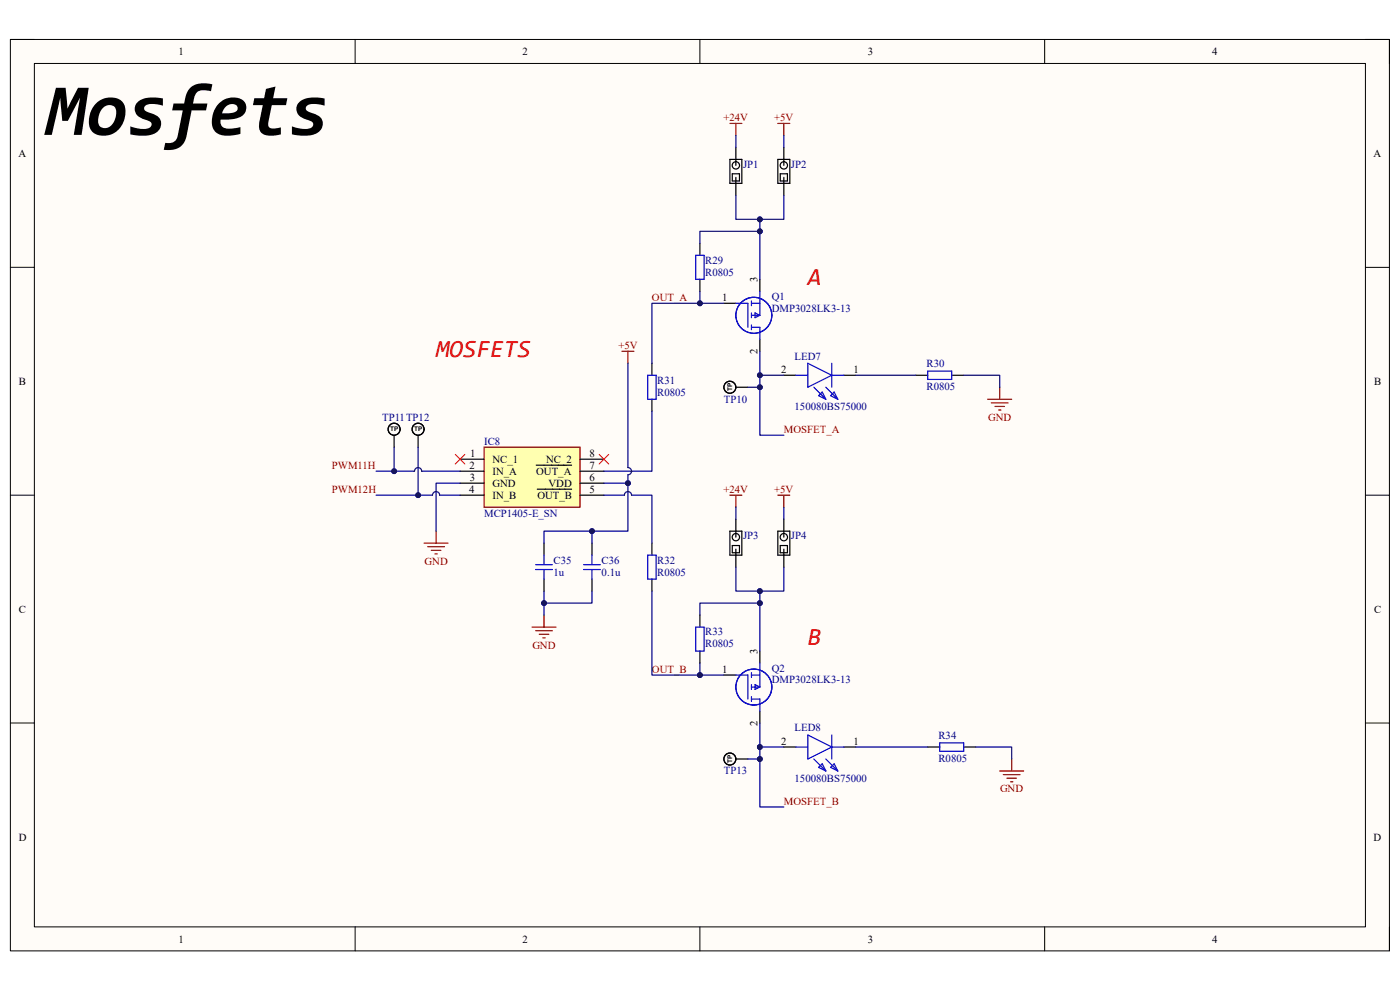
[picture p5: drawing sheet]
<svg xmlns="http://www.w3.org/2000/svg" width="297mm" height="210mm" viewBox="0 0 297 210" stroke-linecap="round" stroke-linejoin="round" font-family="sans-serif">
<path d="M2.2 8.4h292.6v193.3h-292.6z" fill-rule="evenodd" fill="#fffcf8"/>
<path d="M2.2 8.4h292.6v193.3h-292.6z" fill="none" stroke="#000" stroke-width=".21"/>
<path d="M7.3 13.5h282.4v183.1h-282.4z" fill-rule="evenodd" fill="#fffcf8"/>
<g fill="none" stroke="#000" stroke-width=".21">
<path d="M2.2 8.4h5.1M7.3 13.5h282.4v183.1h-282.4zM75.3 8.4v5.1M148.5 8.4v5.1M221.6 8.4v5.1M289.7 8.4h5.1v5.1M2.2 56.7h5.1M289.7 56.7h5.1M2.2 105h5.1M289.7 105.1h5.1M2.2 153.4h5.1M289.7 153.4h5.1"/>
<path d="M75.3 196.6v5.1M148.5 196.6v5.1M221.6 196.6v5.1M294.8 196.6v5.1"/>
</g>
<g fill="none" stroke="#800000" stroke-width=".25">
<path d="M154.8 26.2h2.6M156.1 26.2v2.5M165 26.2h2.6M166.3 26.2v2.5M209.5 84.7h5.1M210.3 85.5h3.6M211.1 86.2h2M211.8 87h.5M212.1 82.1v2.6M154.8 105h2.6M156.1 105v2.6M165 105h2.6"/>
<path d="M166.3 105v2.6M212.1 163.6h5.1M212.9 164.3h3.5M213.6 165.1h2M214.4 165.9h.5M214.6 161v2.6"/>
</g>
<g fill="none" stroke="#000" stroke-width=".25">
<path d="M154.8 33.8h2.6v5.1h-2.6zM155.4 36.9h1.5v1.5h-1.5zM156.1 31.3v3.8M156.1 37.6v3.8M165 33.8h2.6v5.1h-2.6zM165.5 36.9h1.6v1.5h-1.6zM166.3 31.3v3.8M166.3 37.6v3.8M148.5 51.6v2.6M148.5 59.3v2.5M194.3 79.6h2.5M201.9 79.6h2.5"/>
<path d="M154.8 112.7h2.6v5.1h-2.6zM155.4 115.7h1.5v1.6h-1.5zM156.1 110.1v3.9M156.1 116.5v3.8M165 112.7h2.6v5.1h-2.6zM165.5 115.7h1.6v1.6h-1.6zM166.3 110.1v3.9M166.3 116.5v3.8M148.5 130.5v2.5M148.5 138.1v2.6M196.8 158.5h2.6M204.4 158.5h2.6"/>
<circle cx="156.1" cy="35.1" r=".78"/>
<circle cx="166.3" cy="35.1" r=".78"/>
<circle cx="156.1" cy="114" r=".78"/>
<circle cx="166.3" cy="114" r=".78"/>
</g>
<path d="M147.6 54.2h1.8v5.1h-1.8zM196.8 78.7h5.1v1.8h-5.1zM147.6 133h1.8v5.1h-1.8zM199.4 157.6h5v1.8h-5z" fill="none" stroke="#00f" stroke-width=".25"/>
<path d="M102.7 94.9h20.3v12.7h-20.3z" fill-rule="evenodd" fill="#ffffb0"/>
<g fill="none" stroke="#800000" stroke-width=".25">
<path d="M131.9 74.5h2.6M133.2 74.5v2.6M102.7 94.9h20.3v12.7h-20.3zM90 115.2h5.1M90.7 116h3.6M91.5 116.7h2M92.3 117.5h.5M92.5 112.7v2.5M112.9 133h5.1M113.6 133.8h3.6M114.4 134.6h2M115.2 135.3h.5"/>
<path d="M115.4 130.5v2.5"/>
</g>
<g fill="none" stroke="#000" stroke-width=".25">
<path d="M161.2 59.3v2.5M138.3 77.1v2.5M153.6 64.3h2.5M161.2 72v2.5M166.3 79.6h2.5M179 79.6h2.6M83.6 92.3v2.6M88.7 92.3v2.6M97.6 97.4h5.1M97.6 100h5.1M113.8 98.7h7.5M123 97.4h5.1"/>
<path d="M123 100h5.1M138.3 84.7v2.5M156.1 82.1h2.6M97.6 102.5h5.1M97.6 105h5.1M114 103.8h7.3M115.4 115.2v2.6M123 102.5h5.1M123 105h5.1M125.6 115.2v2.6M138.3 115.2v2.6M115.4 122.9v2.5"/>
<path d="M125.6 122.9v2.5M138.3 122.9v2.5M161.2 138.1v2.6M153.6 143.2h2.5M161.2 150.8v2.6M166.3 158.5h2.5M179 158.5h2.6M156.1 161h2.6"/>
<circle cx="83.6" cy="91.1" r="1.27"/>
<circle cx="88.7" cy="91.1" r="1.27"/>
<circle cx="154.8" cy="82.1" r="1.27"/>
<circle cx="154.8" cy="161" r="1.27"/>
</g>
<path d="M96.6 96.4l2 2M98.6 96.4l-2 2M127.1 96.4l2 2M129.1 96.4l-2 2" fill="none" stroke="#f00" stroke-width=".21"/>
<g fill="none" stroke="#00f" stroke-width=".25">
<path d="M137.4 79.6h1.8v5.1h-1.8zM156.1 64.3h2.6v5.1M159.4 69.4h1.8v2.6M159.4 64.3h1.8M159.4 66.9h1.8M159.4 63.8v1M159.4 66.4v1M159.4 68.9v1M160.2 66.4l1 .5-1 .5zM161.2 61.8v5.1M168.8 79.6h2.6M171.4 77.1l5.1 2.5-5.1 2.5z"/>
<path d="M176.5 79.6h2.5M176.5 77.1v5M172.7 82.1l2.5 2.6M174.4 83.2l.8 1.5-1.5-.8zM175.2 82.1l2.5 2.6M177 83.2l.7 1.5-1.5-.8zM113.6 119.8h3.6M115.4 117.8v2M123.8 119.8h3.6M125.6 117.8v2M137.4 117.8h1.8v5.1h-1.8zM113.6 120.8h3.6"/>
<path d="M115.4 120.8v2.1M123.8 120.8h3.6M125.6 120.8v2.1M156.1 143.2h2.6v5.1M159.4 148.3h1.8v2.5M159.4 142.7v1M159.4 145.2v1.1M159.4 147.8v1M159.4 143.2h1.8M159.4 145.7h1.8M160.2 145.2l1 .5-1 .6zM161.2 140.7v5"/>
<path d="M168.8 158.5h2.6M171.4 155.9l5.1 2.6-5.1 2.5zM176.5 155.9v5.1M176.5 158.5h2.5M172.7 161l2.5 2.6M173.7 162.8l.7-.8 .8 1.6zM175.2 161l2.5 2.6M176.2 162.8l.8-.8 .7 1.6z"/>
<circle cx="159.9" cy="66.9" r="3.8"/>
<circle cx="159.9" cy="145.7" r="3.8"/>
</g>
<path d="M156.1 28.7v2.6M166.3 28.7v2.6M161.2 46.5v2.6h-12.7v2.5" fill="none" stroke="#000080" stroke-width=".25"/>
<circle cx="161.2" cy="49.1" r=".51" fill="#000080"/>
<circle cx="161.2" cy="49.1" r=".51" fill="none" stroke="#000080" stroke-width=".21"/>
<circle cx="161.2" cy="46.5" r=".51" fill="#000080"/>
<circle cx="161.2" cy="46.5" r=".51" fill="none" stroke="#000080" stroke-width=".21"/>
<path d="M181.6 79.6h12.7M204.4 79.6h7.7v2.5M156.1 107.6v2.5M166.3 107.6v2.5M161.2 125.4v2.5h-12.7v2.6" fill="none" stroke="#000080" stroke-width=".25"/>
<circle cx="161.2" cy="127.9" r=".51" fill="#000080"/>
<circle cx="161.2" cy="127.9" r=".51" fill="none" stroke="#000080" stroke-width=".21"/>
<circle cx="161.2" cy="125.4" r=".51" fill="#000080"/>
<circle cx="161.2" cy="125.4" r=".51" fill="none" stroke="#000080" stroke-width=".21"/>
<path d="M97.6 102.5h-5.1v10.2M115.4 115.2v-2.5h10.2v2.5M181.6 158.5h15.2M207 158.5h7.6v2.5" fill="none" stroke="#000080" stroke-width=".25"/>
<circle cx="125.6" cy="112.7" r=".51" fill="#000080"/>
<circle cx="125.6" cy="112.7" r=".51" fill="none" stroke="#000080" stroke-width=".21"/>
<path d="M115.4 125.4v2.5h10.2v-2.5" fill="none" stroke="#000080" stroke-width=".25"/>
<circle cx="115.4" cy="127.9" r=".51" fill="#000080"/>
<circle cx="115.4" cy="127.9" r=".51" fill="none" stroke="#000080" stroke-width=".21"/>
<path d="M115.4 127.9v2.6" fill="none" stroke="#000080" stroke-width=".25"/>
<circle cx="115.4" cy="127.9" r=".51" fill="#000080"/>
<circle cx="115.4" cy="127.9" r=".51" fill="none" stroke="#000080" stroke-width=".21"/>
<path d="M161.2 158.5h5.1" fill="none" stroke="#000080" stroke-width=".25"/>
<circle cx="161.2" cy="158.5" r=".51" fill="#000080"/>
<circle cx="161.2" cy="158.5" r=".51" fill="none" stroke="#000080" stroke-width=".21"/>
<path d="M158.7 82.1h2.5" fill="none" stroke="#000080" stroke-width=".25"/>
<circle cx="161.2" cy="82.1" r=".51" fill="#000080"/>
<circle cx="161.2" cy="82.1" r=".51" fill="none" stroke="#000080" stroke-width=".21"/>
<path d="M83.6 94.9v5.1" fill="none" stroke="#000080" stroke-width=".25"/>
<circle cx="83.6" cy="100" r=".51" fill="#000080"/>
<circle cx="83.6" cy="100" r=".51" fill="none" stroke="#000080" stroke-width=".21"/>
<path d="M88.7 94.9v10.1" fill="none" stroke="#000080" stroke-width=".25"/>
<circle cx="88.7" cy="105" r=".51" fill="#000080"/>
<circle cx="88.7" cy="105" r=".51" fill="none" stroke="#000080" stroke-width=".21"/>
<path d="M156.1 120.3v5.1h10.2v-5.1" fill="none" stroke="#000080" stroke-width=".25"/>
<circle cx="161.2" cy="125.4" r=".51" fill="#000080"/>
<circle cx="161.2" cy="125.4" r=".51" fill="none" stroke="#000080" stroke-width=".21"/>
<path d="M156.1 41.4v5.1h10.2v-5.1" fill="none" stroke="#000080" stroke-width=".25"/>
<circle cx="161.2" cy="46.5" r=".51" fill="#000080"/>
<circle cx="161.2" cy="46.5" r=".51" fill="none" stroke="#000080" stroke-width=".21"/>
<path d="M79.8 100h8.1a.76 .76 0 0 1 .8-.8 .76 .76 0 0 1 .8 .8h8.1" fill="none" stroke="#000080" stroke-width=".25"/>
<circle cx="83.6" cy="100" r=".51" fill="#000080"/>
<circle cx="83.6" cy="100" r=".51" fill="none" stroke="#000080" stroke-width=".21"/>
<path d="M79.8 105h12a.76 .76 0 0 1 .7-.7 .76 .76 0 0 1 .8 .7h4.3" fill="none" stroke="#000080" stroke-width=".25"/>
<circle cx="88.7" cy="105" r=".51" fill="#000080"/>
<circle cx="88.7" cy="105" r=".51" fill="none" stroke="#000080" stroke-width=".21"/>
<path d="M133.2 77.1v22.1a.77 .77 0 0 1 .8 .8 .77 .77 0 0 1-.8 .7v12h-7.6M138.3 87.2v12.8h-10.2" fill="none" stroke="#000080" stroke-width=".25"/>
<circle cx="133.2" cy="102.5" r=".51" fill="#000080"/>
<circle cx="133.2" cy="102.5" r=".51" fill="none" stroke="#000080" stroke-width=".21"/>
<circle cx="125.6" cy="112.7" r=".51" fill="#000080"/>
<circle cx="125.6" cy="112.7" r=".51" fill="none" stroke="#000080" stroke-width=".21"/>
<path d="M128.1 102.5h5.1" fill="none" stroke="#000080" stroke-width=".25"/>
<circle cx="133.2" cy="102.5" r=".51" fill="#000080"/>
<circle cx="133.2" cy="102.5" r=".51" fill="none" stroke="#000080" stroke-width=".21"/>
<path d="M148.5 61.8v2.5M128.1 105h4.4a.76 .76 0 0 1 .7-.7 .76 .76 0 0 1 .8 .7h4.3v10.2" fill="none" stroke="#000080" stroke-width=".25"/>
<circle cx="148.5" cy="64.3" r=".51" fill="#000080"/>
<circle cx="148.5" cy="64.3" r=".51" fill="none" stroke="#000080" stroke-width=".21"/>
<path d="M161.2 79.6h5.1" fill="none" stroke="#000080" stroke-width=".25"/>
<circle cx="161.2" cy="79.6" r=".51" fill="#000080"/>
<circle cx="161.2" cy="79.6" r=".51" fill="none" stroke="#000080" stroke-width=".21"/>
<path d="M148.5 140.7v2.5" fill="none" stroke="#000080" stroke-width=".25"/>
<circle cx="148.5" cy="143.2" r=".51" fill="#000080"/>
<circle cx="148.5" cy="143.2" r=".51" fill="none" stroke="#000080" stroke-width=".21"/>
<path d="M161.2 127.9v10.2" fill="none" stroke="#000080" stroke-width=".25"/>
<circle cx="161.2" cy="127.9" r=".51" fill="#000080"/>
<circle cx="161.2" cy="127.9" r=".51" fill="none" stroke="#000080" stroke-width=".21"/>
<path d="M138.3 125.4v17.8h15.3" fill="none" stroke="#000080" stroke-width=".25"/>
<circle cx="148.5" cy="143.2" r=".51" fill="#000080"/>
<circle cx="148.5" cy="143.2" r=".51" fill="none" stroke="#000080" stroke-width=".21"/>
<path d="M161.2 153.4v7.6h-2.5" fill="none" stroke="#000080" stroke-width=".25"/>
<circle cx="161.2" cy="158.5" r=".51" fill="#000080"/>
<circle cx="161.2" cy="158.5" r=".51" fill="none" stroke="#000080" stroke-width=".21"/>
<circle cx="161.2" cy="161" r=".51" fill="#000080"/>
<circle cx="161.2" cy="161" r=".51" fill="none" stroke="#000080" stroke-width=".21"/>
<path d="M161.2 49.1v10.2" fill="none" stroke="#000080" stroke-width=".25"/>
<circle cx="161.2" cy="49.1" r=".51" fill="#000080"/>
<circle cx="161.2" cy="49.1" r=".51" fill="none" stroke="#000080" stroke-width=".21"/>
<path d="M161.2 74.5v17.8h5.1" fill="none" stroke="#000080" stroke-width=".25"/>
<circle cx="161.2" cy="79.6" r=".51" fill="#000080"/>
<circle cx="161.2" cy="79.6" r=".51" fill="none" stroke="#000080" stroke-width=".21"/>
<circle cx="161.2" cy="82.1" r=".51" fill="#000080"/>
<circle cx="161.2" cy="82.1" r=".51" fill="none" stroke="#000080" stroke-width=".21"/>
<path d="M153.6 64.3h-15.3v12.8" fill="none" stroke="#000080" stroke-width=".25"/>
<circle cx="148.5" cy="64.3" r=".51" fill="#000080"/>
<circle cx="148.5" cy="64.3" r=".51" fill="none" stroke="#000080" stroke-width=".21"/>
<path d="M161.2 161v10.2h5.1" fill="none" stroke="#000080" stroke-width=".25"/>
<circle cx="161.2" cy="161" r=".51" fill="#000080"/>
<circle cx="161.2" cy="161" r=".51" fill="none" stroke="#000080" stroke-width=".21"/>
<text font-size="15.7" x="9.8" y="28.6">Mosfets</text>
<g font-size="5.2" fill="#f00">
<text x="171.4" y="60.5">A</text>
<text x="92.5" y="75.7">MOSFETS</text>
<text x="171.4" y="136.8">B</text>
</g>
<g font-size="2.3">
<text x="37.9" y="11.7">1</text>
<text x="110.9" y="11.7">2</text>
<text x="184.1" y="11.7">3</text>
<text x="257.1" y="11.7">4</text>
<text x="3.9" y="33.3">A</text>
<text x="291.4" y="33.3">A</text>
<text x="160.7" y="59.8" transform="rotate(-90 160.7 59.8)">3</text>
<text x="153.2" y="63.8">1</text>
<text x="160.7" y="75.1" transform="rotate(-90 160.7 75.1)">2</text>
<text x="4" y="81.6">B</text>
<text x="165.7" y="79.1">2</text>
<text x="181.1" y="79.1">1</text>
<text x="291.5" y="81.6">B</text>
<text x="99.6" y="99.4">2</text>
<text x="99.7" y="102">3</text>
<text x="99.8" y="96.9">1</text>
<text x="104.5" y="98.2">NC_1</text>
<text x="104.5" y="100.7">IN_A</text>
<text x="113.7" y="100.7">OUT_A</text>
<text x="115.9" y="98.2">NC_2</text>
<text x="125.1" y="96.9">8</text>
<text x="125.1" y="99.4">7</text>
<text x="125.1" y="102">6</text>
<text x="99.6" y="104.5">4</text>
<text x="104.5" y="103.3">GND</text>
<text x="104.5" y="105.8">IN_B</text>
<text x="114" y="105.8">OUT_B</text>
<text x="116.4" y="103.3">VDD</text>
<text x="125.1" y="104.5">5</text>
<text x="4" y="130">C</text>
<text x="291.5" y="130">C</text>
<text x="153.2" y="142.7">1</text>
<text x="160.7" y="138.6" transform="rotate(-90 160.7 138.6)">3</text>
<text x="160.7" y="153.9" transform="rotate(-90 160.7 153.9)">2</text>
<text x="165.7" y="157.9">2</text>
<text x="181.1" y="157.9">1</text>
<text x="4" y="178.3">D</text>
<text x="291.4" y="178.3">D</text>
<text x="37.9" y="199.9">1</text>
<text x="110.9" y="199.9">2</text>
<text x="184.1" y="199.9">3</text>
<text x="257.1" y="199.9">4</text>
</g>
<g font-size="2.3" fill="#800000">
<text x="153.5" y="25.7">+24V</text>
<text x="164.3" y="25.7">+5V</text>
<text x="138.3" y="63.8">OUT_A</text>
<text x="131.2" y="74">+5V</text>
<text x="209.6" y="89.3">GND</text>
<text x="166.3" y="91.8">MOSFET_A</text>
<text x="70.4" y="99.4">PWM11H</text>
<text x="70.4" y="104.5">PWM12H</text>
<text x="153.5" y="104.5">+24V</text>
<text x="164.3" y="104.5">+5V</text>
<text x="90.1" y="119.8">GND</text>
<text x="112.9" y="137.6">GND</text>
<text x="138.3" y="142.7">OUT_B</text>
<text x="166.3" y="170.7">MOSFET_B</text>
<text x="212.2" y="168.1">GND</text>
</g>
<g font-size="2.3" fill="#000080">
<text x="157.6" y="35.6">JP1</text>
<text x="167.8" y="35.6">JP2</text>
<text x="149.6" y="55.9">R29</text>
<text x="149.6" y="58.5">R0805</text>
<text x="163.7" y="63.6">Q1</text>
<text x="163.7" y="66.1">DMP3028LK3-13</text>
<text x="168.6" y="76.3">LED7</text>
<text x="196.6" y="77.9">R30</text>
<text x="139.4" y="81.4">R31</text>
<text x="139.4" y="83.9">R0805</text>
<text x="196.6" y="82.8">R0805</text>
<text x="81.1" y="89.3">TP11TP12</text>
<text x="153.6" y="85.4">TP10</text>
<text x="168.6" y="87">150080BS75000</text>
<text x="102.7" y="94.4">IC8</text>
<text x="102.7" y="109.6">MCP1405-E_SN</text>
<text x="117.4" y="119.5">C35</text>
<text x="127.6" y="119.5">C36</text>
<text x="139.4" y="119.5">R32</text>
<text x="157.6" y="114.4">JP3</text>
<text x="167.8" y="114.4">JP4</text>
<text x="117.4" y="122.1">1u</text>
<text x="127.6" y="122.1">0.1u</text>
<text x="139.4" y="122.1">R0805</text>
<text x="149.6" y="134.8">R33</text>
<text x="149.6" y="137.3">R0805</text>
<text x="163.7" y="142.5">Q2</text>
<text x="163.7" y="145">DMP3028LK3-13</text>
<text x="168.6" y="155.2">LED8</text>
<text x="199.1" y="156.8">R34</text>
<text x="199.1" y="161.6">R0805</text>
<text x="153.6" y="164.3">TP13</text>
<text x="168.6" y="165.8">150080BS75000</text>
</g>
<g font-size="1.4">
<text x="155.3" y="83" transform="rotate(-90 155.3 83)">TP</text>
<text x="82.8" y="91.5">TP</text>
<text x="87.8" y="91.5">TP</text>
<text x="155.3" y="161.8" transform="rotate(-90 155.3 161.8)">TP</text>
</g>
</svg>
